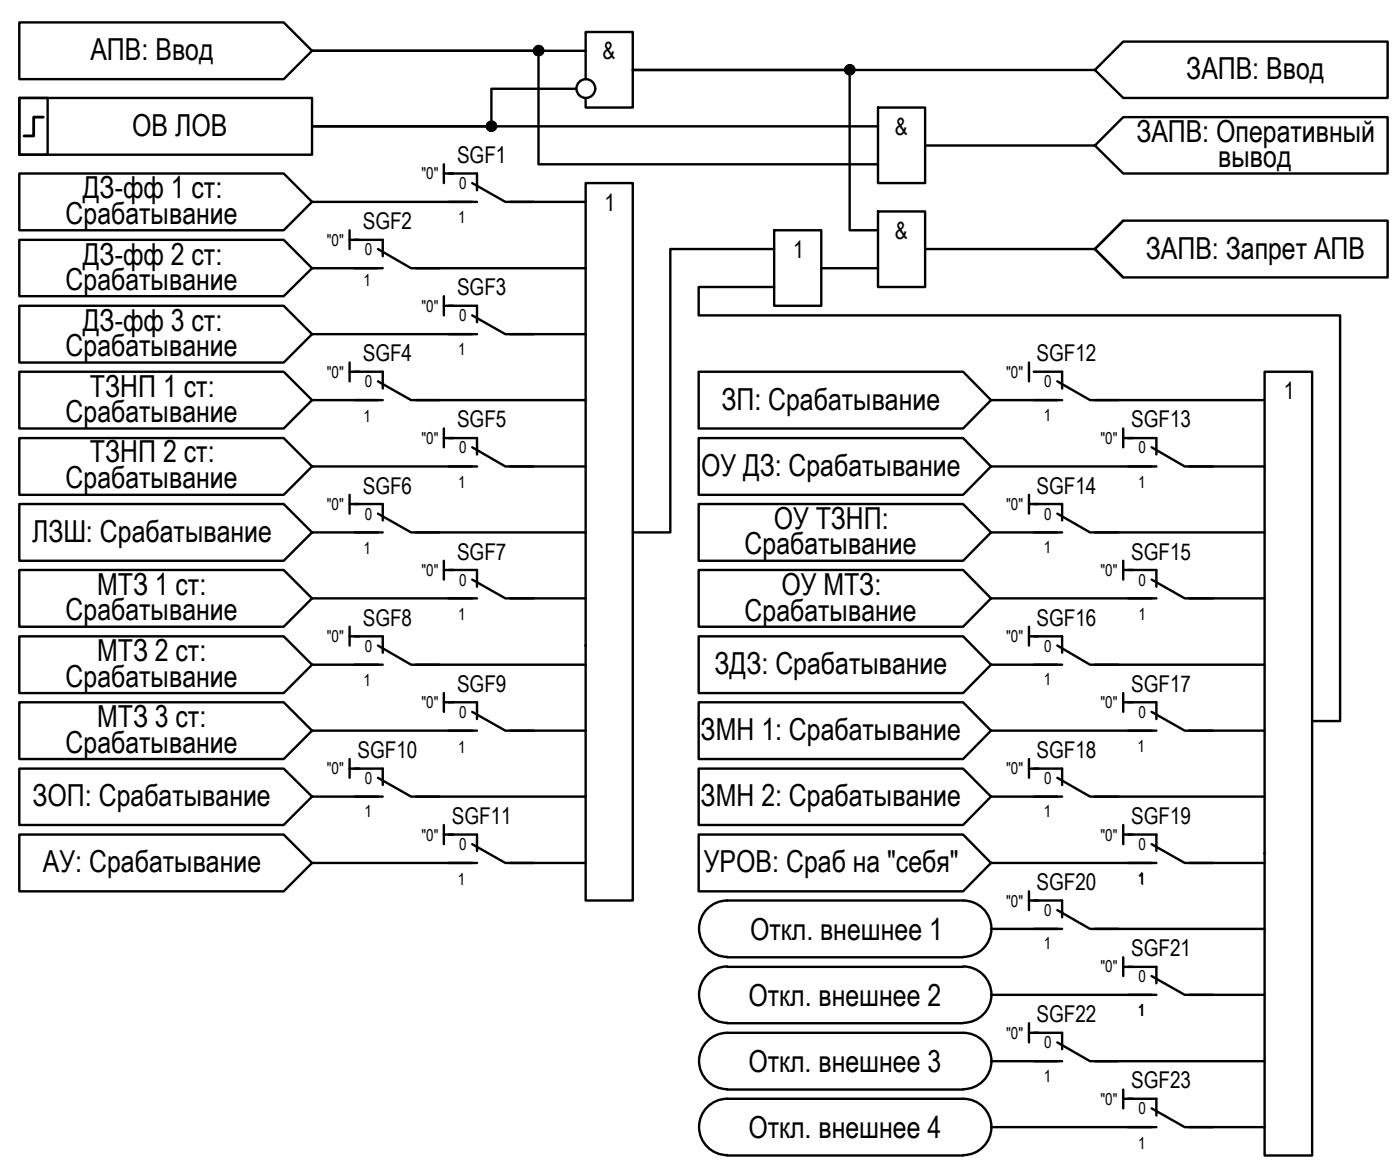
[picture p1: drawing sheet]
<svg xmlns="http://www.w3.org/2000/svg" width="148mm" height="124mm" viewBox="0 0 148 124" stroke-linecap="round" stroke-linejoin="round" font-family="sans-serif">
<!-- layer: 0 -->
<g fill="none" stroke="#000" stroke-width=".25">
<path d="M2 10.4h3.1v6h-3.1zM2 10.4h31.1v6h-31.1zM2 2.4h28.1l3 3-3 3h-28.1zM2 18.4h28.1l3 3-3 3h-28.1zM33.1 5.4h24v12h36M33.1 5.4h29M47 17.4v2M47 18.4h1.1M61.1 9.4h-9v4h-19h60M62.1 19.4h5v76h-5zM62.1 8.4v-5h5v8h-5v-1M93.1 11.4h5v8h-5z"/>
<path d="M98.1 15.4h17.9M116 7.4h-48.9h23v17h3M116 15.4l3.1-3h28v6h-28zM119.1 4.4h28v6h-28l-3.1-3zM2 25.4h28.1l3 3-3 3h-28.1zM2 39.4h28.1l3 3-3 3h-28.1zM2 32.4h28.1l3 3-3 3h-28.1zM33.1 35.4h17M33.1 28.4h7M33.1 21.4h17M37.1 24.4v2M37.1 38.4v2"/>
<path d="M37.1 25.4h1M37.1 39.4h1M44.1 28.4h18M47 31.4v2M47 32.4h1.1M54.1 35.4h8M54.1 21.4h8M74.1 39.4h28l2.9 3-2.9 3h-28zM82.1 30.4h-8v3h67.9v43h-2.9M82.1 24.4h5v8h-5zM82.1 26.4h-11.1v30h-3.9M87.1 28.4h6"/>
<path d="M93.1 22.4h5v8h-5zM98.1 26.4h17.9M109.1 38.4v2M119.1 23.4l-3.1 3 3.1 3M119.1 23.4h28v6h-28l-3.1-3zM134 39.4h5.1v83h-5.1zM2 46.4h28.1l3 3-3 3h-28.1zM2 53.4h28.1l3 3-3 3h-28.1zM33.1 56.4h7M33.1 49.4h17M33.1 42.4h7M37.1 52.4v2"/>
<path d="M37.1 53.4h1M44.1 56.4h18M44.1 42.4h18M47 45.4v2M47 59.4v2M47 46.4h1.1M54.1 49.4h8M74.1 46.4h28l2.9 3-2.9 3h-28zM74.1 53.4h28l2.9 3-2.9 3h-28zM105 56.4h7.1M105 49.4h17.1M105 42.4h7.1"/>
<path d="M109.1 53.4h1M109.1 52.4v2M116 56.4h18M116 42.4h18M119.1 45.4v2M119.1 59.4v2M119.1 46.4h1M126 49.4h8M2 60.4h28.1l3 3-3 3h-28.1zM2 67.4h28.1l3 3-3 3h-28.1zM2 74.4h28.1l3 3-3 3h-28.1zM33.1 77.4h17"/>
<path d="M33.1 70.4h7M33.1 63.4h17M37.1 66.4v2M37.1 67.4h1M44.1 70.4h18M47 73.4v2M47 60.4h1.1M47 74.4h1.1M54.1 77.4h8M54.1 63.4h8M74.1 60.4h28l2.9 3-2.9 3h-28zM74.1 67.4h28l2.9 3-2.9 3h-28z"/>
<path d="M74.1 74.4h28l2.9 3-2.9 3h-28zM105 77.4h17.1M105 70.4h7.1M105 63.4h17.1M109.1 67.4h1M109.1 66.4v2M116 70.4h18M119.1 60.4h1M119.1 74.4h1M119.1 73.4v2M126 77.4h8M126 63.4h8"/>
<path d="M2 81.4h28.1l3 3-3 3h-28.1zM2 88.4h28.1l3 3-3 3h-28.1zM33.1 84.4h7M33.1 91.4h17M37.1 80.4v2M37.1 81.4h1M44.1 84.4h18M47 87.4v2M47 88.4h1.1M54.1 91.4h8M74.1 81.4h28l2.9 3-2.9 3h-28zM74.1 88.4h28l2.9 3-2.9 3h-28z"/>
<path d="M105 84.4h7.1M105 91.4h17.1M105 98.4h7.1M109.1 81.4h1M109.1 80.4v2M109.1 94.4v2M109.1 95.4h1M116 84.4h18M116 98.4h18M119.1 88.4h1M119.1 87.4v2M126 91.4h8"/>
<path d="M77.1 101.4h25M77.1 102.4h25M77.1 108.4h25M77.1 115.4h25M77.1 101.3a2.98 2.98 0 0 1-3-2.9 2.98 2.98 0 0 1 3-3h25a2.98 2.98 0 0 1 3 3 2.98 2.98 0 0 1-3 2.9M77.1 102.4a2.98 2.98 0 0 0-3 2.9 2.98 2.98 0 0 0 3 3M77.1 115.4a2.98 2.98 0 0 1-3-3 2.98 2.98 0 0 1 3-3h25a2.98 2.98 0 0 1 3 3 2.98 2.98 0 0 1-3 3M102.1 102.4a2.98 2.98 0 0 1 3 2.9 2.98 2.98 0 0 1-3 3M105 105.4h17.1M105 119.4h17.1M105 112.4h7.1M109.1 108.4v2"/>
<path d="M109.1 109.4h1M116 112.4h18M119.1 101.4v2M119.1 115.4v2M119.1 102.4h1M119.1 116.4h1M126 105.4h8M126 119.4h8M77.1 122.4h25M77.1 122.3a2.98 2.98 0 0 1-3-2.9 2.98 2.98 0 0 1 3-3h25a2.98 2.98 0 0 1 3 3 2.98 2.98 0 0 1-3 2.9"/>
<circle cx="52.1" cy="13.4" r=".49"/>
<circle cx="57.1" cy="5.4" r=".49"/>
<circle cx="62.1" cy="9.4" r=".99"/>
<circle cx="90.1" cy="7.4" r=".49"/>
</g>
<path d="M4.6 12.4h-1v2h-1" fill="none" stroke="#000" stroke-width=".3"/>
<g fill="#000" stroke="#000" stroke-width=".11">
<path d="M52 13.9h.2zM52 12.9h.1zM56.8 5.8h.5zM56.9 5h.4zM57 5.9h.2zM57 4.9h.1zM90 6.9h.1z"/>
<path d="M52 13.9h.1zM52 13.9h.1z"/>
<path d="M52 12.9h.2zM52 12.9h.2z"/>
<path d="M52 12.9h.2zM51.9 12.9h.3z"/>
<path d="M51.9 12.9l.4 .1zM51.9 13h.4z"/>
<path d="M51.9 13.8h.3zM51.9 13.8l.3 .1z"/>
<path d="M51.9 13h.4zM51.8 13h.5z"/>
<path d="M51.9 13.8h.4zM51.9 13.8h.3z"/>
<path d="M51.8 13h.5zM51.8 13h.5z"/>
<path d="M51.8 13.8h.5zM51.8 13.8h.5z"/>
<path d="M51.8 13h.6zM51.7 13h.7z"/>
<path d="M51.8 13.8h.5zM51.8 13.8h.5z"/>
<path d="M51.7 13h.7zM51.7 13h.7z"/>
<path d="M51.7 13.8h.7zM51.7 13.8h.6z"/>
<path d="M51.7 13l.8 .1zM51.7 13l.8 .1z"/>
<path d="M51.7 13.7h.7zM51.7 13.7l.7 .1z"/>
<path d="M51.7 13.1h.8zM51.7 13.1h.8z"/>
<path d="M51.7 13.1l.8 .1zM51.7 13.1l.8 .1z"/>
<path d="M51.7 13.7h.8zM51.7 13.7h.8z"/>
<path d="M51.7 13.7h.8zM51.7 13.7h.7z"/>
<path d="M51.6 13.2h.9zM51.6 13.2h.9z"/>
<path d="M51.6 13.2l.9 .1zM51.6 13.2l.9 .1z"/>
<path d="M51.6 13.6h.9zM51.6 13.6h.9z"/>
<path d="M51.6 13.6h.9zM51.6 13.6l.9 .1z"/>
<path d="M51.6 13.3h.9zM51.6 13.3h.9z"/>
<path d="M51.6 13.3h.9zM51.6 13.3h.9z"/>
<path d="M51.6 13.3l.9 .1zM51.6 13.3l.9 .1z"/>
<path d="M51.6 13.4h.9zM51.6 13.4h.9z"/>
<path d="M51.6 13.4l.9 .1v-.1zM51.6 13.4l.9 .1h-.9z"/>
<path d="M51.6 13.5l.9 .1zM51.6 13.5l.9 .1z"/>
<path d="M51.6 13.6h.9zM51.6 13.6h.9z"/>
<path d="M57 5.9h.1zM57 5.9h.1z"/>
<path d="M57 4.9h.2zM57 4.9h.2z"/>
<path d="M57 4.9h.2zM56.9 4.9h.3z"/>
<path d="M56.9 4.9l.4 .1zM56.9 4.9l.4 .1zM56.8 5h.5z"/>
<path d="M56.9 5.8h.3zM56.9 5.8l.3 .1z"/>
<path d="M56.8 5h.5zM56.8 5h.5z"/>
<path d="M56.9 5.8h.4zM56.9 5.8h.3z"/>
<path d="M56.8 5h.6zM56.7 5h.7z"/>
<path d="M56.8 5.8h.5zM56.8 5.8h.5zM56.8 5.8h.5z"/>
<path d="M56.7 5h.7zM56.7 5h.7z"/>
<path d="M56.7 5.8h.7zM56.7 5.8h.6z"/>
<path d="M56.7 5l.8 .1zM56.7 5l.8 .1z"/>
<path d="M56.7 5.7h.7zM56.7 5.7l.7 .1z"/>
<path d="M56.7 5.1h.8zM56.7 5.1h.8z"/>
<path d="M56.7 5.7h.8zM56.7 5.7h.7z"/>
<path d="M56.7 5.1l.8 .1zM56.6 5.2h.9z"/>
<path d="M56.6 5.2h.9zM56.6 5.2h.9z"/>
<path d="M56.6 5.6l.9 .1zM56.6 5.6l.9 .1z"/>
<path d="M56.7 5.7h.8zM56.7 5.7h.8z"/>
<path d="M56.6 5.2l.9 .1zM56.6 5.2l.9 .1z"/>
<path d="M56.6 5.3h.9zM56.6 5.3h.9z"/>
<path d="M56.6 5.3h.9zM56.6 5.3h.9z"/>
<path d="M56.6 5.3l.9 .1zM56.6 5.3l.9 .1z"/>
<path d="M56.6 5.4h.9zM56.6 5.4h.9z"/>
<path d="M56.6 5.4l.9 .1v-.1zM56.6 5.4l.9 .1h-.9z"/>
<path d="M56.6 5.5h.9zM56.6 5.5h.9z"/>
<path d="M56.6 5.5l.9 .1zM56.6 5.5l.9 .1z"/>
<path d="M56.6 5.6h.9zM56.6 5.6h.9z"/>
<path d="M90 7.9h.1zM90 7.9h.1zM90 7.9h.2z"/>
<path d="M90 6.9h.2zM90 6.9h.2z"/>
<path d="M90 6.9h.2zM89.9 6.9h.3z"/>
<path d="M89.9 6.9h.4zM89.9 6.9h.4z"/>
<path d="M89.9 7.9h.3zM89.9 7.9h.3z"/>
<path d="M89.8 6.9h.5zM89.8 6.9h.5z"/>
<path d="M89.8 7.8h.5zM89.8 7.8l.4 .1z"/>
<path d="M89.8 6.9l.6 .1zM89.8 6.9l.6 .1z"/>
<path d="M89.8 7.8h.5zM89.8 7.8h.5z"/>
<path d="M89.8 7h.6zM89.8 7h.6z"/>
<path d="M89.8 7.8h.6zM89.8 7.8h.5z"/>
<path d="M89.7 7.8h.7zM89.7 7.8h.7z"/>
<path d="M89.7 7.8h.7zM89.7 7.8h.7z"/>
<path d="M89.7 7h.7zM89.7 7h.7z"/>
<path d="M89.7 7l.7 .1zM89.7 7l.7 .1z"/>
<path d="M89.7 7.1h.8zM89.6 7.1h.9z"/>
<path d="M89.7 7.7l.7 .1zM89.7 7.7l.7 .1z"/>
<path d="M89.6 7.1l.9 .1zM89.6 7.1l.9 .1z"/>
<path d="M89.6 7.7h.9zM89.6 7.7h.8z"/>
<path d="M89.6 7.2h.9zM89.6 7.2h.9z"/>
<path d="M89.6 7.2h.9zM89.6 7.2h.9z"/>
<path d="M89.6 7.2l1 .1zM89.6 7.2l1 .1z"/>
<path d="M89.6 7.5l.9 .1zM89.6 7.5l.9 .1z"/>
<path d="M89.6 7.6h.9zM89.6 7.6h.9z"/>
<path d="M89.6 7.6h.9zM89.6 7.6l.9 .1z"/>
<path d="M89.6 7.3h1zM89.6 7.3h1z"/>
<path d="M89.5 7.3l1.1 .1v-.1zM89.5 7.3l1.1 .1h-1.1z"/>
<path d="M89.5 7.4l1.1 .1zM89.5 7.4l1.1 .1z"/>
<path d="M89.5 7.5h1.1zM89.5 7.5h1.1z"/>
<path d="M89.6 7.5h1zM89.6 7.5h.9z"/>
</g>
<g fill="none" stroke="#000" stroke-width=".25">
<path d="M47.6 18.4h3v1.8M50.1 19.4l3.5 2h3M37.6 25.4h3v1.7M37.6 39.4h3v1.8M37.6 28.4h3M40.1 26.4l3.5 2h3M47.6 32.4h3v1.7M47.6 21.4h3M47.6 35.4h3M50.1 33.4l3.5 2h3M109.6 39.4h3v1.8M37.6 53.4h3v1.7"/>
<path d="M37.6 42.4h3M37.6 56.4h3M40.1 40.4l3.5 2h3M40.1 54.4l3.5 2h3M47.6 46.4h3v1.7M47.6 49.4h3M50.1 47.4l3.5 2h3M109.6 42.4h3M109.6 56.4h3M109.6 53.4h3v1.7M112.1 40.4l3.4 2h3M112.1 54.4l3.4 2h3"/>
<path d="M119.6 49.4h3M119.6 46.4h3v1.7M122.1 47.4l3.5 2h3M37.6 67.4h3v1.7M37.6 70.4h3M40.1 68.4l3.5 2h3M47.6 60.4h3v1.7M47.6 74.4h3v1.8M47.6 63.4h3M47.6 77.4h3M50.1 61.4l3.5 2h3M50.1 75.4l3.5 2h3"/>
<path d="M109.6 70.4h3M109.6 67.4h3v1.7M112.1 68.4l3.4 2h3M119.6 63.4h3M119.6 60.4h3v1.7M119.6 77.4h3M119.6 74.4h3v1.8M122.1 61.4l3.5 2h3M122.1 75.4l3.5 2h3M37.6 81.4h3v1.7M37.6 84.4h3M40.1 82.4l3.5 2h3"/>
<path d="M47.6 88.4h3v1.7M47.6 91.4h3M50.1 89.4l3.5 2h3M109.6 84.4h3M109.6 81.4h3v1.7M109.6 95.4h3v1.8M109.6 98.4h3M112.1 82.4l3.4 2h3M112.1 96.4l3.4 2h3M119.6 91.4h3M119.6 88.4h3v1.7M122.1 89.4l3.5 2h3"/>
<path d="M109.6 109.4h3v1.7M109.6 112.4h3M112.1 110.4l3.4 2h3M119.6 102.4h3v1.7M119.6 116.4h3v1.8M119.6 105.4h3M119.6 119.4h3M122.1 103.4l3.5 2h3M122.1 117.4l3.5 2h3"/>
</g>
<g font-size="3.2">
<text x="9.6" y="6.4">АПВ: Ввод</text>
<text x="125.7" y="8.3">ЗАПВ: Ввод</text>
<text x="14" y="14.4">ОВ ЛОВ</text>
<text x="120.5" y="15">ЗАПВ: Оперативный</text>
<text x="129.1" y="17.7">вывод</text>
<text x="7" y="23.8">Срабатывание</text>
<text x="8.8" y="21">ДЗ-фф 1 ст:</text>
<text x="8.8" y="28">ДЗ-фф 2 ст:</text>
<text x="121.5" y="27.4">ЗАПВ: Запрет АПВ</text>
<text x="7" y="30.7">Срабатывание</text>
<text x="8.8" y="35">ДЗ-фф 3 ст:</text>
<text x="7" y="37.7">Срабатывание</text>
<text x="9.5" y="42">ТЗНП 1 ст:</text>
<text x="7" y="44.7">Срабатывание</text>
<text x="76.5" y="43.4">ЗП: Срабатывание</text>
<text x="7" y="51.7">Срабатывание</text>
<text x="9.5" y="49">ТЗНП 2 ст:</text>
<text x="74.3" y="50.4">ОУ ДЗ: Срабатывание</text>
<text x="3.4" y="57.4">ЛЗШ: Срабатывание</text>
<text x="78.9" y="58.7">Срабатывание</text>
<text x="82" y="56">ОУ ТЗНП:</text>
<text x="7" y="65.7">Срабатывание</text>
<text x="10.3" y="63">МТЗ 1 ст:</text>
<text x="78.9" y="65.7">Срабатывание</text>
<text x="82.8" y="63">ОУ МТЗ:</text>
<text x="10.3" y="70">МТЗ 2 ст:</text>
<text x="75.7" y="71.4">ЗДЗ: Срабатывание</text>
<text x="7" y="72.7">Срабатывание</text>
<text x="10.3" y="77">МТЗ 3 ст:</text>
<text x="7" y="79.7">Срабатывание</text>
<text x="74.3" y="78.4">ЗМН 1: Срабатывание</text>
<text x="3.4" y="85.4">ЗОП: Срабатывание</text>
<text x="74.3" y="85.4">ЗМН 2: Срабатывание</text>
<text x="4.5" y="92.4">АУ: Срабатывание</text>
<text x="74.6" y="92.4">УРОВ: Сраб на &quot;себя&quot;</text>
<text x="79.5" y="99.5">Откл. внешнее 1</text>
<text x="79.3" y="106.6">Откл. внешнее 2</text>
<text x="79.3" y="113.5">Откл. внешнее 3</text>
<text x="79.3" y="120.5">Откл. внешнее 4</text>
</g>
<g font-size="2.5">
<text x="63.9" y="6.3">&amp;</text>
<text x="94.8" y="14.3">&amp;</text>
<text x="64.1" y="22.3">1</text>
<text x="84.1" y="27.3">1</text>
<text x="94.8" y="25.3">&amp;</text>
<text x="136.1" y="42.3">1</text>
</g>
<g font-size="2.4">
<text x="48.4" y="17.3">SGF1</text>
<text x="38.5" y="24.3">SGF2</text>
<text x="48.4" y="31.3">SGF3</text>
<text x="38.5" y="38.3">SGF4</text>
<text x="109.9" y="38.3">SGF12</text>
<text x="48.4" y="45.3">SGF5</text>
<text x="119.9" y="45.3">SGF13</text>
<text x="38.5" y="52.3">SGF6</text>
<text x="109.9" y="52.3">SGF14</text>
<text x="48.4" y="59.3">SGF7</text>
<text x="119.9" y="59.3">SGF15</text>
<text x="38.5" y="66.3">SGF8</text>
<text x="109.9" y="66.3">SGF16</text>
<text x="48.4" y="73.3">SGF9</text>
<text x="119.9" y="73.3">SGF17</text>
<text x="37.9" y="80.3">SGF10</text>
<text x="109.9" y="80.3">SGF18</text>
<text x="47.9" y="87.3">SGF11</text>
<text x="119.9" y="87.3">SGF19</text>
<text x="109.9" y="94.3">SGF20</text>
<text x="119.9" y="101.3">SGF21</text>
<text x="109.9" y="108.2">SGF22</text>
<text x="119.9" y="115.3">SGF23</text>
</g>
<g font-size="1.7">
<text x="44.7" y="19">&quot;0&quot;</text>
<text x="48.6" y="23.7">1</text>
<text x="48.7" y="20">0</text>
<text x="34.6" y="26">&quot;0&quot;</text>
<text x="38.7" y="27">0</text>
<text x="38.5" y="30.3">1</text>
<text x="44.7" y="33">&quot;0&quot;</text>
<text x="48.7" y="34">0</text>
<text x="34.6" y="40">&quot;0&quot;</text>
<text x="38.7" y="41">0</text>
<text x="48.6" y="37.6">1</text>
<text x="106.7" y="40">&quot;0&quot;</text>
<text x="110.7" y="41">0</text>
<text x="38.5" y="44.7">1</text>
<text x="44.7" y="47">&quot;0&quot;</text>
<text x="110.6" y="44.6">1</text>
<text x="116.6" y="47">&quot;0&quot;</text>
<text x="48.6" y="51.7">1</text>
<text x="48.7" y="48">0</text>
<text x="120.6" y="51.7">1</text>
<text x="120.7" y="48">0</text>
<text x="34.6" y="54">&quot;0&quot;</text>
<text x="38.5" y="58.6">1</text>
<text x="38.7" y="55">0</text>
<text x="106.7" y="54">&quot;0&quot;</text>
<text x="110.6" y="58.6">1</text>
<text x="110.7" y="55">0</text>
<text x="44.7" y="61">&quot;0&quot;</text>
<text x="48.6" y="65.7">1</text>
<text x="48.7" y="62">0</text>
<text x="116.6" y="61">&quot;0&quot;</text>
<text x="120.7" y="62">0</text>
<text x="120.7" y="65.7">1</text>
<text x="34.6" y="68">&quot;0&quot;</text>
<text x="38.7" y="69">0</text>
<text x="106.7" y="68">&quot;0&quot;</text>
<text x="110.7" y="69">0</text>
<text x="38.5" y="72.6">1</text>
<text x="44.7" y="75">&quot;0&quot;</text>
<text x="48.7" y="76">0</text>
<text x="110.6" y="72.6">1</text>
<text x="116.6" y="75">&quot;0&quot;</text>
<text x="120.7" y="76">0</text>
<text x="34.6" y="82">&quot;0&quot;</text>
<text x="38.7" y="83">0</text>
<text x="48.6" y="79.8">1</text>
<text x="106.7" y="82">&quot;0&quot;</text>
<text x="110.7" y="83">0</text>
<text x="120.6" y="79.6">1</text>
<text x="38.6" y="86.6">1</text>
<text x="44.7" y="89">&quot;0&quot;</text>
<text x="110.6" y="86.6">1</text>
<text x="116.6" y="89">&quot;0&quot;</text>
<text x="48.5" y="93.7">1</text>
<text x="48.7" y="90">0</text>
<text x="120.6" y="93.6">1</text>
<text x="120.7" y="90">0</text>
<text x="106.7" y="96">&quot;0&quot;</text>
<text x="110.6" y="100.5">1</text>
<text x="110.7" y="97">0</text>
<text x="116.6" y="103">&quot;0&quot;</text>
<text x="120.6" y="107.7">1</text>
<text x="120.7" y="104">0</text>
<text x="106.7" y="110">&quot;0&quot;</text>
<text x="110.7" y="111">0</text>
<text x="110.6" y="114.6">1</text>
<text x="116.6" y="117">&quot;0&quot;</text>
<text x="120.7" y="118">0</text>
<text x="120.6" y="121.7">1</text>
</g>
</svg>
